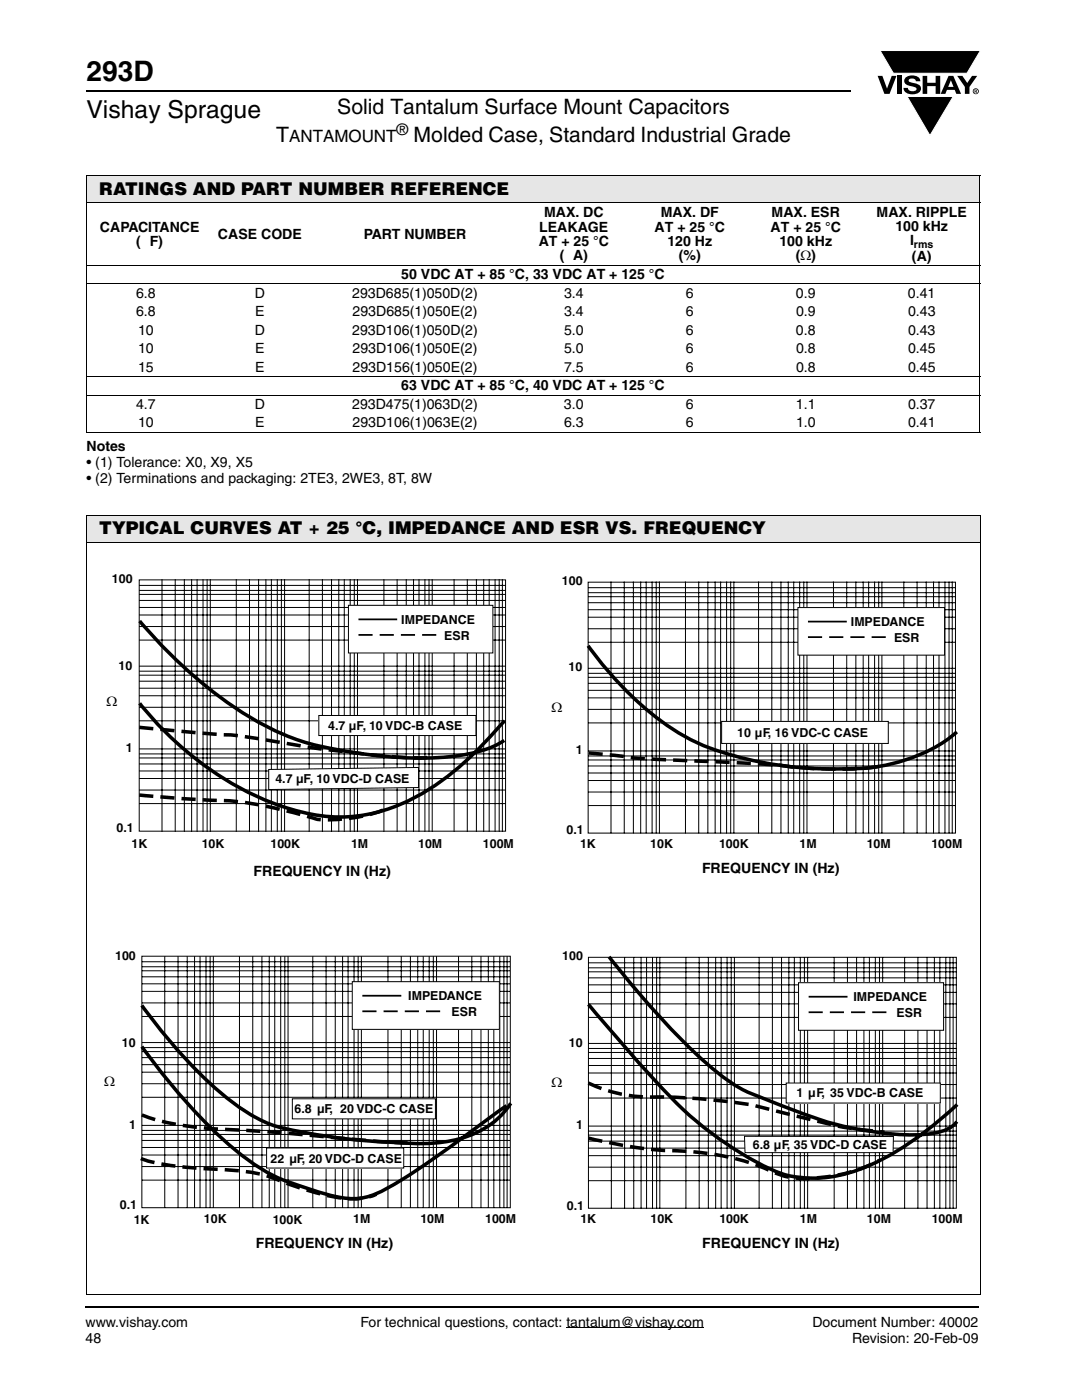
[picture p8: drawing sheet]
<svg xmlns="http://www.w3.org/2000/svg" width="216mm" height="279mm" viewBox="0 0 216 279" stroke-linecap="round" stroke-linejoin="round" font-family="sans-serif">
<g fill="#000">
<path d="M175.1 15.1h1l.9 2.6 .9-2.6h1l-1.4 3.6h-1zM175.6 10.1h20l-2.7 4.5h-14.6zM179 15.1h.9v3.6h-.9zM180.8 15.4a2.1 2.1 0 0 1 2.7 .4l.1 .4h-.8a.79 .79 0 0 0-.7-.5 .79 .79 0 0 0-.8 .4l.2 .3 1 .2a1.08 1.08 0 0 1 1.3 1 1.08 1.08 0 0 1-1.1 1.2 1.73 1.73 0 0 1-2.4-1.3h.9a.96 .96 0 0 0 .8 .7 .96 .96 0 0 0 .9-.4 1.31 1.31 0 0 0-1.2-.6 1.03 1.03 0 0 1-1.1-.6 1.03 1.03 0 0 1 .2-1.2zM184.1 15.1h.9v1.4h1.7v-1.4h.9v3.6h-.9v-1.5h-1.7v1.5h-.9zM181 19.3h9.2l-4.6 7.8zM191 15.1h1l1 1.5 1-1.5h1l-1.6 2.3v1.3h-.9v-1.4z"/>
<path d="M189.7 16l-.5 1.3h1.1zM189.3 15.1h.9l1.6 3.6h-1l-.3-.8h-1.5l-.4 .8h-.9z"/>
<path d="M194.6 18v.2l.2-.1v-.1zM194.5 17.9h.4l.1 .2-.2 .2 .2 .2-.3-.2-.1 .2h-.1zM194.2 18.2a.5 .5 0 0 0 1 0 .5 .5 0 0 0-1 0zM194.1 18.2a.6 .6 0 0 1 1.2 0 .6 .6 0 0 1-1.2 0z"/>
</g>
<path d="M175.6 10.1h20l-2.7 4.5h-14.6zM181 19.3h9.2l-4.6 7.8z" fill="none" stroke="#fff" stroke-width=".2"/>
<path d="M113 265h27.4" fill="none" stroke="#000" stroke-width=".2"/>
<path d="M17.3 18.2h152.5M17.1 260.9h178.2" fill="none" stroke="#000" stroke-width=".36"/>
<path d="M17.3 35h178.2v5.5h-178.2z" fill="#e6e6e6"/>
<path d="M17.2 35h178.4M17.3 35.1v51M195.5 35.1v51M17.2 40.5h178.4M17.2 52.9h178.4M17.2 56.6h178.4M17.2 75.1h178.4M17.2 78.8h178.4M17.2 86.2h178.4" fill="none" stroke="#000" stroke-width=".2"/>
<path d="M17.3 102.8h178.3v5.5h-178.3z" fill="#e6e6e6"/>
<path d="M17.2 102.8h178.5M17.2 108.3h178.5M17.3 102.9v155.4M195.6 102.9v155.4M17.2 258.3h178.5" fill="none" stroke="#000" stroke-width=".2"/>
<path d="M21.2 114.2h81.3v61.2h-81.3z" fill="#fff"/>
<g fill="none" stroke="#000" stroke-width=".2">
<path d="M27.7 116.8h73.2M27.7 117.8h73.2M27.7 118.6h73.2M27.7 119.8h73.2M27.8 115.7h73.1v50.2h-73.1zM32.3 115.7v50.2M35 115.7v50.2M36.8 115.7v50.2M38.2 115.7v50.2M39.3 115.7v50.2M40.5 115.7v50.2M41.3 115.7v50.2"/>
<path d="M42 115.7v50.2M47.1 115.7v50.2M49.8 115.7v50.2M51.6 115.7v50.2M53.1 115.7v50.2M54.1 115.7v50.2M55.3 115.7v50.2M56.1 115.7v50.2M56.8 115.7v50.2M61.7 115.7v50.2M64.3 115.7v50.2M66.1 115.7v50.2"/>
<path d="M67.6 115.7v50.2M68.7 115.7v50.2M69.9 115.7v50.2M70.7 115.7v50.2M71.3 115.7v50.2M76.6 115.7v50.2M79.2 115.7v50.2M81.1 115.7v50.2M82.5 115.7v50.2M83.6 115.7v50.2M84.8 115.7v50.2M85.6 115.7v50.2"/>
<path d="M86.2 115.7v50.2M90.6 115.7v50.2M93.2 115.7v50.2M95.1 115.7v50.2M96.5 115.7v50.2M97.6 115.7v50.2M98.8 115.7v50.2M99.6 115.7v50.2M100.2 115.7v50.2M27.7 132.9h73.2M27.7 133.9h73.2M27.7 134.7h73.2"/>
<path d="M27.7 135.9h73.2M27.7 137.3h73.2M27.7 138.9h73.2M27.7 121.2h73.2M27.7 122.7h73.2M27.7 125h73.2M27.7 127.7h73.2M27.7 149.5h73.2M27.7 150.5h73.2M27.7 151.3h73.2M27.7 152.5h73.2M27.7 153.9h73.2"/>
<path d="M27.7 155.4h73.2M27.7 157.7h73.2M27.7 141.2h73.2M27.7 143.9h73.2M27.7 160.4h73.2"/>
</g>
<path d="M69.5 120.8h28.8v9.5h-28.8z" fill="#fff"/>
<path d="M69.5 120.8h28.8v9.5h-28.8z" fill="none" stroke="#000" stroke-width=".2"/>
<path d="M71.5 123.6h7.8" fill="none" stroke="#000" stroke-width=".35"/>
<path d="M71.5 126.7h16.3" fill="none" stroke="#000" stroke-width=".35" stroke-dasharray="2.8 1.4" stroke-linecap="butt"/>
<path d="M27.9 123.9a93.6 93.6 0 0 0 22.7 19.7 48.1 48.1 0 0 0 18.8 6.4 70 70 0 0 0 24.2 .4 18.3 18.3 0 0 0 7-2.6M27.9 140.4a64.8 64.8 0 0 0 28.1 20.4 31.3 31.3 0 0 0 24-.3 53.2 53.2 0 0 0 17.9-13.6l2.8-3" fill="none" stroke="#000" stroke-width=".71" stroke-linecap="butt"/>
<path d="M27.8 158.7l10.1 .8a95 95 0 0 1 13.1 1l5 1 5.3 1.4a10.6 10.6 0 0 0 5.7 .7l4-.5a23.7 23.7 0 0 0 5.4-1.4M27.8 145.2l11.2 1a145.8 145.8 0 0 1 22.4 2.9l4.8 .6a134.6 134.6 0 0 0 19 1.5l.9-.1" fill="none" stroke="#000" stroke-width=".71" stroke-dasharray="2.8 1.4" stroke-linecap="butt"/>
<path d="M63.6 142.8h31.4v4h-31.4z" fill="#fff"/>
<path d="M63.6 142.8h31.4v4h-31.4z" fill="none" stroke="#000" stroke-width=".2"/>
<path d="M53.6 153.6l29.9-.4v4l-29.9 .4z" fill="#fff"/>
<path d="M53.6 153.6l29.9-.4v4l-29.9 .4z" fill="none" stroke="#000" stroke-width=".2"/>
<path d="M110.1 114.6h81.9v60.2h-81.9z" fill="#fff"/>
<g fill="none" stroke="#000" stroke-width=".2">
<path d="M117.4 116.2h73.2v50.1h-73.2zM117.4 119.1h73.4M117.4 118.3h73.4M117.4 117.3h73.4M121.9 116.1v50.2M124.6 116.1v50.2M126.4 116.1v50.2M127.8 116.1v50.2M128.9 116.1v50.2M130.1 116.1v50.2M130.9 116.1v50.2M131.6 116.1v50.2"/>
<path d="M136.8 116.1v50.2M139.4 116.1v50.2M141.2 116.1v50.2M142.7 116.1v50.2M143.8 116.1v50.2M145 116.1v50.2M145.8 116.1v50.2M146.4 116.1v50.2M151.4 116.1v50.2M154 116.1v50.2M155.8 116.1v50.2M157.3 116.1v50.2"/>
<path d="M158.4 116.1v50.2M159.6 116.1v50.2M160.4 116.1v50.2M161 116.1v50.2M166.3 116.1v50.2M169 116.1v50.2M170.8 116.1v50.2M172.2 116.1v50.2M173.3 116.1v50.2M174.5 116.1v50.2M175.3 116.1v50.2M176 116.1v50.2"/>
<path d="M180.3 116.1v50.2M183 116.1v50.2M184.8 116.1v50.2M186.3 116.1v50.2M187.4 116.1v50.2M188.6 116.1v50.2M189.4 116.1v50.2M190 116.1v50.2M117.4 128.2h73.4M117.4 125.5h73.4M117.4 123.2h73.4M117.4 121.7h73.4"/>
<path d="M117.4 120.3h73.4M117.4 139.3h73.4M117.4 137.8h73.4M117.4 136.4h73.4M117.4 135.2h73.4M117.4 134.4h73.4M117.4 133.4h73.4M117.4 144.3h73.4M117.4 141.6h73.4M117.4 158.1h73.4M117.4 155.8h73.4M117.4 154.3h73.4"/>
<path d="M117.4 152.9h73.4M117.4 151.7h73.4M117.4 150.9h73.4M117.4 149.9h73.4M117.4 160.8h73.4"/>
</g>
<path d="M159.2 121.3h29.3v9.4h-29.3z" fill="#fff"/>
<path d="M159.2 121.3h29.3v9.4h-29.3z" fill="none" stroke="#000" stroke-width=".2"/>
<path d="M161.2 124.1h7.8" fill="none" stroke="#000" stroke-width=".35"/>
<path d="M161.2 127.2h16.3" fill="none" stroke="#000" stroke-width=".35" stroke-dasharray="2.8 1.4" stroke-linecap="butt"/>
<path d="M117.4 128.9l.1 .1a67.8 67.8 0 0 0 17.5 17 47 47 0 0 0 15.9 5.9 79.6 79.6 0 0 0 24 1.1 32.6 32.6 0 0 0 16-6.9" fill="none" stroke="#000" stroke-width=".71" stroke-linecap="butt"/>
<path d="M117.4 150.3a263.9 263.9 0 0 0 18.5 1.5l4.4 .1a284.8 284.8 0 0 1 21.8 1.5 63.9 63.9 0 0 0 13.2-.4l1.2-.3" fill="none" stroke="#000" stroke-width=".71" stroke-dasharray="2.8 1.4" stroke-linecap="butt"/>
<path d="M144 144h33.3v4.4h-33.3z" fill="#fff"/>
<path d="M144 144h33.3v4.4h-33.3z" fill="none" stroke="#000" stroke-width=".2"/>
<path d="M20.8 189.4h82.2v60.3h-82.2z" fill="#fff"/>
<g fill="none" stroke="#000" stroke-width=".2">
<path d="M28.3 190.8h73.5v50.2h-73.5zM28.3 197.8h73.5M28.3 196.3h73.5M28.3 194.9h73.5M28.3 193.7h73.5M28.3 192.9h73.5M28.3 191.9h73.5M32.9 190.9v50.1M35.5 190.9v50.1M37.4 190.9v50.1M38.8 190.9v50.1M39.9 190.9v50.1"/>
<path d="M41.1 190.9v50.1M41.9 190.9v50.1M42.6 190.9v50.1M47.8 190.9v50.1M50.4 190.9v50.1M52.3 190.9v50.1M53.7 190.9v50.1M54.8 190.9v50.1M56 190.9v50.1M56.8 190.9v50.1M57.5 190.9v50.1M62.4 190.9v50.1"/>
<path d="M65.1 190.9v50.1M66.9 190.9v50.1M68.4 190.9v50.1M69.5 190.9v50.1M70.6 190.9v50.1M71.5 190.9v50.1M72.1 190.9v50.1M77.4 190.9v50.1M80.1 190.9v50.1M81.9 190.9v50.1M83.4 190.9v50.1M84.5 190.9v50.1"/>
<path d="M85.6 190.9v50.1M86.5 190.9v50.1M87.1 190.9v50.1M91.5 190.9v50.1M94.1 190.9v50.1M96 190.9v50.1M97.4 190.9v50.1M98.5 190.9v50.1M99.7 190.9v50.1M100.5 190.9v50.1M101.2 190.9v50.1M28.3 202.9h73.5"/>
<path d="M28.3 200.2h73.5M28.3 219h73.5M28.3 216.3h73.5M28.3 214h73.5M28.3 212.5h73.5M28.3 211.1h73.5M28.3 209.9h73.5M28.3 209.1h73.5M28.3 208.1h73.5M28.3 235.5h73.5M28.3 232.8h73.5M28.3 230.5h73.5"/>
<path d="M28.3 229h73.5M28.3 227.6h73.5M28.3 226.4h73.5M28.3 225.6h73.5M28.3 224.6h73.5"/>
</g>
<path d="M70.3 195.9h29.3v9.5h-29.3z" fill="#fff"/>
<path d="M70.3 195.9h29.3v9.5h-29.3z" fill="none" stroke="#000" stroke-width=".2"/>
<path d="M72.3 198.7h7.8" fill="none" stroke="#000" stroke-width=".35"/>
<path d="M72.3 201.8h16.4" fill="none" stroke="#000" stroke-width=".35" stroke-dasharray="2.8 1.4" stroke-linecap="butt"/>
<path d="M28.3 208.9l.5 .6a119.7 119.7 0 0 0 18.2 20 36.1 36.1 0 0 0 14.6 7.8l1.9 .6a18.8 18.8 0 0 0 9.3 1.1 36.3 36.3 0 0 0 10.4-5.5l17.9-12.8M28.3 200.7l.1 .1a101.9 101.9 0 0 0 17.6 18.9 26.5 26.5 0 0 0 12.8 5.9 140.7 140.7 0 0 0 26.9 2.6 22.1 22.1 0 0 0 13.7-5l1.3-1.4 1.2-1.6" fill="none" stroke="#000" stroke-width=".71" stroke-linecap="butt"/>
<path d="M28.1 231.2a22.9 22.9 0 0 0 7.4 1.6l7 .5a36.7 36.7 0 0 1 12.1 1.8 57.6 57.6 0 0 0 14.5 4.1 11.5 11.5 0 0 0 6-.9M28.3 222.5a32.9 32.9 0 0 0 9.5 2.3l4.5 .5a772.7 772.7 0 0 1 33.3 2.5l5.7 .3" fill="none" stroke="#000" stroke-width=".71" stroke-dasharray="2.8 1.4" stroke-linecap="butt"/>
<path d="M53.2 229.1h27.4v4h-27.4z" fill="#fff"/>
<path d="M53.2 229.1h27.4v4h-27.4z" fill="none" stroke="#000" stroke-width=".2"/>
<path d="M58.3 219.3h28.6v4h-28.6z" fill="#fff"/>
<path d="M58.3 219.3h28.6v4h-28.6z" fill="none" stroke="#000" stroke-width=".2"/>
<path d="M110 189.5h82.1v60.1h-82.1z" fill="#fff"/>
<g fill="none" stroke="#000" stroke-width=".2">
<path d="M117.4 191.1h73.4v50h-73.4zM117.4 198h73.4M117.4 196.5h73.4M117.4 195.1h73.4M117.4 193.9h73.4M117.4 193.1h73.4M117.4 192.2h73.4M122 191v50.2M124.6 191v50.2M126.5 191v50.2M127.9 191v50.2M129 191v50.2"/>
<path d="M130.2 191v50.2M131 191v50.2M131.7 191v50.2M136.9 191v50.2M139.5 191v50.2M141.3 191v50.2M142.8 191v50.2M143.9 191v50.2M145.1 191v50.2M145.9 191v50.2M146.5 191v50.2M151.5 191v50.2"/>
<path d="M154.1 191v50.2M155.9 191v50.2M157.4 191v50.2M158.5 191v50.2M159.7 191v50.2M160.5 191v50.2M161.2 191v50.2M166.4 191v50.2M169.1 191v50.2M170.9 191v50.2M172.4 191v50.2M173.5 191v50.2"/>
<path d="M174.7 191v50.2M175.5 191v50.2M176.1 191v50.2M180.5 191v50.2M183.2 191v50.2M185 191v50.2M186.4 191v50.2M187.5 191v50.2M188.7 191v50.2M189.5 191v50.2M190.2 191v50.2M117.4 203h73.4"/>
<path d="M117.4 200.3h73.4M117.4 219.1h73.4M117.4 216.4h73.4M117.4 214.1h73.4M117.4 212.6h73.4M117.4 211.2h73.4M117.4 210h73.4M117.4 209.2h73.4M117.4 208.2h73.4M117.4 235.6h73.4M117.4 232.9h73.4M117.4 230.6h73.4"/>
<path d="M117.4 229.1h73.4M117.4 227.7h73.4M117.4 226.5h73.4M117.4 225.7h73.4M117.4 224.7h73.4"/>
</g>
<path d="M159.3 196.1h29v9.5h-29z" fill="#fff"/>
<path d="M159.3 196.1h29v9.5h-29z" fill="none" stroke="#000" stroke-width=".2"/>
<path d="M161.3 198.9h7.8" fill="none" stroke="#000" stroke-width=".35"/>
<path d="M161.3 202h16.4" fill="none" stroke="#000" stroke-width=".35" stroke-dasharray="2.8 1.4" stroke-linecap="butt"/>
<path d="M121.5 191l1.1 1.4a172.6 172.6 0 0 0 18.3 19.8 32.3 32.3 0 0 0 12.5 7.4 107.8 107.8 0 0 0 16.3 5.5 54.7 54.7 0 0 0 15.2 1.3 10 10 0 0 0 5.3-1.8l.7-.8M117.4 200.4a337.3 337.3 0 0 0 18.9 21 66.7 66.7 0 0 0 19.7 12.8 23.9 23.9 0 0 0 16-1 61.3 61.3 0 0 0 19-12.8" fill="none" stroke="#000" stroke-width=".71" stroke-linecap="butt"/>
<path d="M117.4 216.1a29 29 0 0 0 14.6 2.8 109.4 109.4 0 0 1 19.1 1.9l11.5 2.8a71.5 71.5 0 0 0 13.9 2.3M117.4 227.1l1.4 .4a80.7 80.7 0 0 0 18.1 2.3 48.1 48.1 0 0 1 18.6 4.6 23.3 23.3 0 0 0 11.6 .1 30.6 30.6 0 0 0 8.5-3" fill="none" stroke="#000" stroke-width=".71" stroke-dasharray="2.8 1.4" stroke-linecap="butt"/>
<path d="M156.9 216.1h30.7v4h-30.7z" fill="#fff"/>
<path d="M156.9 216.1h30.7v4h-30.7z" fill="none" stroke="#000" stroke-width=".2"/>
<path d="M148.6 226.8h29.7l-.1 3.2h-29.5z" fill="#fff"/>
<path d="M148.6 226.8h29.7l-.1 3.2h-29.5z" fill="none" stroke="#000" stroke-width=".2"/>
<text font-size="5.6" x="17.3" y="16.1">293D</text>
<text font-size="4.9" x="17.3" y="23.6">Vishay Sprague</text>
<g font-size="4.2">
<text x="67.3" y="22.8">Solid Tantalum Surface Mount Capacitors</text>
<text x="55.1" y="28.3">T</text>
<text x="82.5" y="28.3">Molded Case, Standard Industrial Grade</text>
</g>
<g font-size="3.5">
<text x="19.8" y="38.9">RATINGS AND PART NUMBER REFERENCE</text>
<text x="19.8" y="106.6">TYPICAL CURVES AT + 25 °C, IMPEDANCE AND ESR VS. FREQUENCY</text>
</g>
<text font-size="3.4" x="57.7" y="28.3">ANTAMOUNT</text>
<text font-size="3.2" x="79.1" y="27">®</text>
<g font-size="2.8">
<text x="19.9" y="46.2">CAPACITANCE</text>
<text x="43.5" y="47.6">CASE CODE</text>
<text x="72.6" y="47.6">PART NUMBER</text>
<text x="107.6" y="46.2">LEAKAGE</text>
<text x="108.6" y="43.4">MAX. DC</text>
<text x="130.6" y="46.2">AT + 25 °C</text>
<text x="131.8" y="43.4">MAX. DF</text>
<text x="153.8" y="46.2">AT + 25 °C</text>
<text x="154" y="43.4">MAX. ESR</text>
<text x="174.9" y="43.3">MAX. RIPPLE</text>
<text x="178.7" y="46.1">100 kHz</text>
<text x="27.2" y="49">( F)</text>
<text x="107.5" y="49">AT + 25 °C</text>
<text x="111.7" y="51.9">( A)</text>
<text x="133.2" y="49">120 Hz</text>
<text x="135.4" y="51.9">(%)</text>
<text x="155.5" y="49">100 kHz</text>
<text x="158.8" y="51.9">(Ω)</text>
<text x="181.6" y="48.9">I</text>
<text x="182" y="52">(A)</text>
<text x="27.2" y="59.4">6.8</text>
<text x="50.8" y="59.4">D</text>
<text x="70.3" y="59.4">293D685(1)050D(2)</text>
<text x="80.1" y="55.7">50 VDC AT + 85 °C, 33 VDC AT + 125 °C</text>
<text x="112.5" y="59.4">3.4</text>
<text x="136.9" y="59.4">6</text>
<text x="158.8" y="59.4">0.9</text>
<text x="181.2" y="59.4">0.41</text>
<text x="27.2" y="63.1">6.8</text>
<text x="50.9" y="63.1">E</text>
<text x="70.4" y="63.1">293D685(1)050E(2)</text>
<text x="112.5" y="63.1">3.4</text>
<text x="136.9" y="63.1">6</text>
<text x="158.8" y="63.1">0.9</text>
<text x="181.2" y="63.1">0.43</text>
<text x="27.6" y="66.8">10</text>
<text x="27.6" y="70.5">10</text>
<text x="50.8" y="66.8">D</text>
<text x="50.9" y="70.5">E</text>
<text x="70.3" y="66.8">293D106(1)050D(2)</text>
<text x="70.4" y="70.5">293D106(1)050E(2)</text>
<text x="112.5" y="66.8">5.0</text>
<text x="112.5" y="70.5">5.0</text>
<text x="136.9" y="66.8">6</text>
<text x="136.9" y="70.5">6</text>
<text x="158.8" y="66.8">0.8</text>
<text x="158.8" y="70.5">0.8</text>
<text x="181.2" y="66.8">0.43</text>
<text x="181.2" y="70.5">0.45</text>
<text x="27.6" y="74.2">15</text>
<text x="50.9" y="74.2">E</text>
<text x="70.4" y="74.2">293D156(1)050E(2)</text>
<text x="80.1" y="77.9">63 VDC AT + 85 °C, 40 VDC AT + 125 °C</text>
<text x="112.5" y="74.2">7.5</text>
<text x="136.9" y="74.2">6</text>
<text x="158.8" y="74.2">0.8</text>
<text x="181.2" y="74.2">0.45</text>
<text x="27.2" y="81.6">4.7</text>
<text x="50.8" y="81.6">D</text>
<text x="70.3" y="81.6">293D475(1)063D(2)</text>
<text x="112.5" y="81.6">3.0</text>
<text x="136.9" y="81.6">6</text>
<text x="158.8" y="81.6">1.1</text>
<text x="181.2" y="81.6">0.37</text>
<text x="17.3" y="90">Notes</text>
<text x="27.6" y="85.3">10</text>
<text x="50.9" y="85.3">E</text>
<text x="70.4" y="85.3">293D106(1)063E(2)</text>
<text x="112.5" y="85.3">6.3</text>
<text x="136.9" y="85.3">6</text>
<text x="158.8" y="85.3">1.0</text>
<text x="181.2" y="85.3">0.41</text>
<text x="17.3" y="93.2">• (1) Tolerance: X0, X9, X5</text>
<text x="17.3" y="96.3">• (2) Terminations and packaging: 2TE3, 2WE3, 8T, 8W</text>
<text x="21.2" y="140.8">Ω</text>
<text x="110.1" y="142.1">Ω</text>
<text x="50.6" y="174.8">FREQUENCY IN (Hz)</text>
<text x="140.1" y="174.2">FREQUENCY IN (Hz)</text>
<text x="20.8" y="216.7">Ω</text>
<text x="110" y="217">Ω</text>
<text x="51" y="249.1">FREQUENCY IN (Hz)</text>
<text x="140.1" y="249">FREQUENCY IN (Hz)</text>
<text x="17.1" y="267.9">48</text>
<text x="17.1" y="264.8">www.vishay.com</text>
<text x="71.9" y="264.8">For technical questions, contact: tantalum@vishay.com</text>
<text x="162.1" y="264.8">Document Number: 40002</text>
<text x="170" y="267.9">Revision: 20-Feb-09</text>
</g>
<g font-size="2.5">
<text x="22.3" y="116.3">100</text>
<text x="112.1" y="116.7">100</text>
<text x="80.1" y="124.4">IMPEDANCE</text>
<text x="169.8" y="124.9">IMPEDANCE</text>
<text x="88.7" y="127.7">ESR</text>
<text x="178.4" y="128.1">ESR</text>
<text x="23.7" y="133.7">10</text>
<text x="113.5" y="134">10</text>
<text x="65.5" y="145.6">4.7 μF, 10 VDC-B CASE</text>
<text x="147.1" y="147.2">10 μF, 16 VDC-C CASE</text>
<text x="25.1" y="150.1">1</text>
<text x="114.9" y="150.4">1</text>
<text x="55" y="156.2">4.7 μF, 10 VDC-D CASE</text>
<text x="23.3" y="166.1">0.1</text>
<text x="113.1" y="166.4">0.1</text>
<text x="26.2" y="169.3">1K</text>
<text x="40.3" y="169.2">10K</text>
<text x="54" y="169.3">100K</text>
<text x="70" y="169.2">1M</text>
<text x="83.4" y="169.2">10M</text>
<text x="96.4" y="169.2">100M</text>
<text x="115.7" y="169.3">1K</text>
<text x="129.8" y="169.2">10K</text>
<text x="143.5" y="169.3">100K</text>
<text x="159.5" y="169.3">1M</text>
<text x="172.9" y="169.3">10M</text>
<text x="185.9" y="169.3">100M</text>
<text x="23" y="191.5">100</text>
<text x="112.2" y="191.6">100</text>
<text x="81.5" y="199.6">IMPEDANCE</text>
<text x="90.1" y="202.8">ESR</text>
<text x="170.3" y="199.8">IMPEDANCE</text>
<text x="178.9" y="203">ESR</text>
<text x="24.3" y="208.9">10</text>
<text x="113.5" y="209">10</text>
<text x="159" y="219">1 μF, 35 VDC-B CASE</text>
<text x="25.8" y="225.3">1</text>
<text x="58.8" y="222.1">6.8 μF, 20 VDC-C CASE</text>
<text x="115" y="225.4">1</text>
<text x="54" y="232">22 μF, 20 VDC-D CASE</text>
<text x="150.2" y="229.3">6.8 μF, 35 VDC-D CASE</text>
<text x="23.9" y="241.3">0.1</text>
<text x="26.7" y="244.2">1K</text>
<text x="40.7" y="244.1">10K</text>
<text x="54.4" y="244.2">100K</text>
<text x="70.5" y="244.1">1M</text>
<text x="83.9" y="244.2">10M</text>
<text x="96.8" y="244.2">100M</text>
<text x="113.1" y="241.4">0.1</text>
<text x="115.8" y="244.1">1K</text>
<text x="129.8" y="244">10K</text>
<text x="143.5" y="244.1">100K</text>
<text x="159.6" y="244">1M</text>
<text x="173" y="244.1">10M</text>
<text x="185.9" y="244.1">100M</text>
</g>
<text font-size="2.1" x="182.4" y="49.4">rms</text>
</svg>
